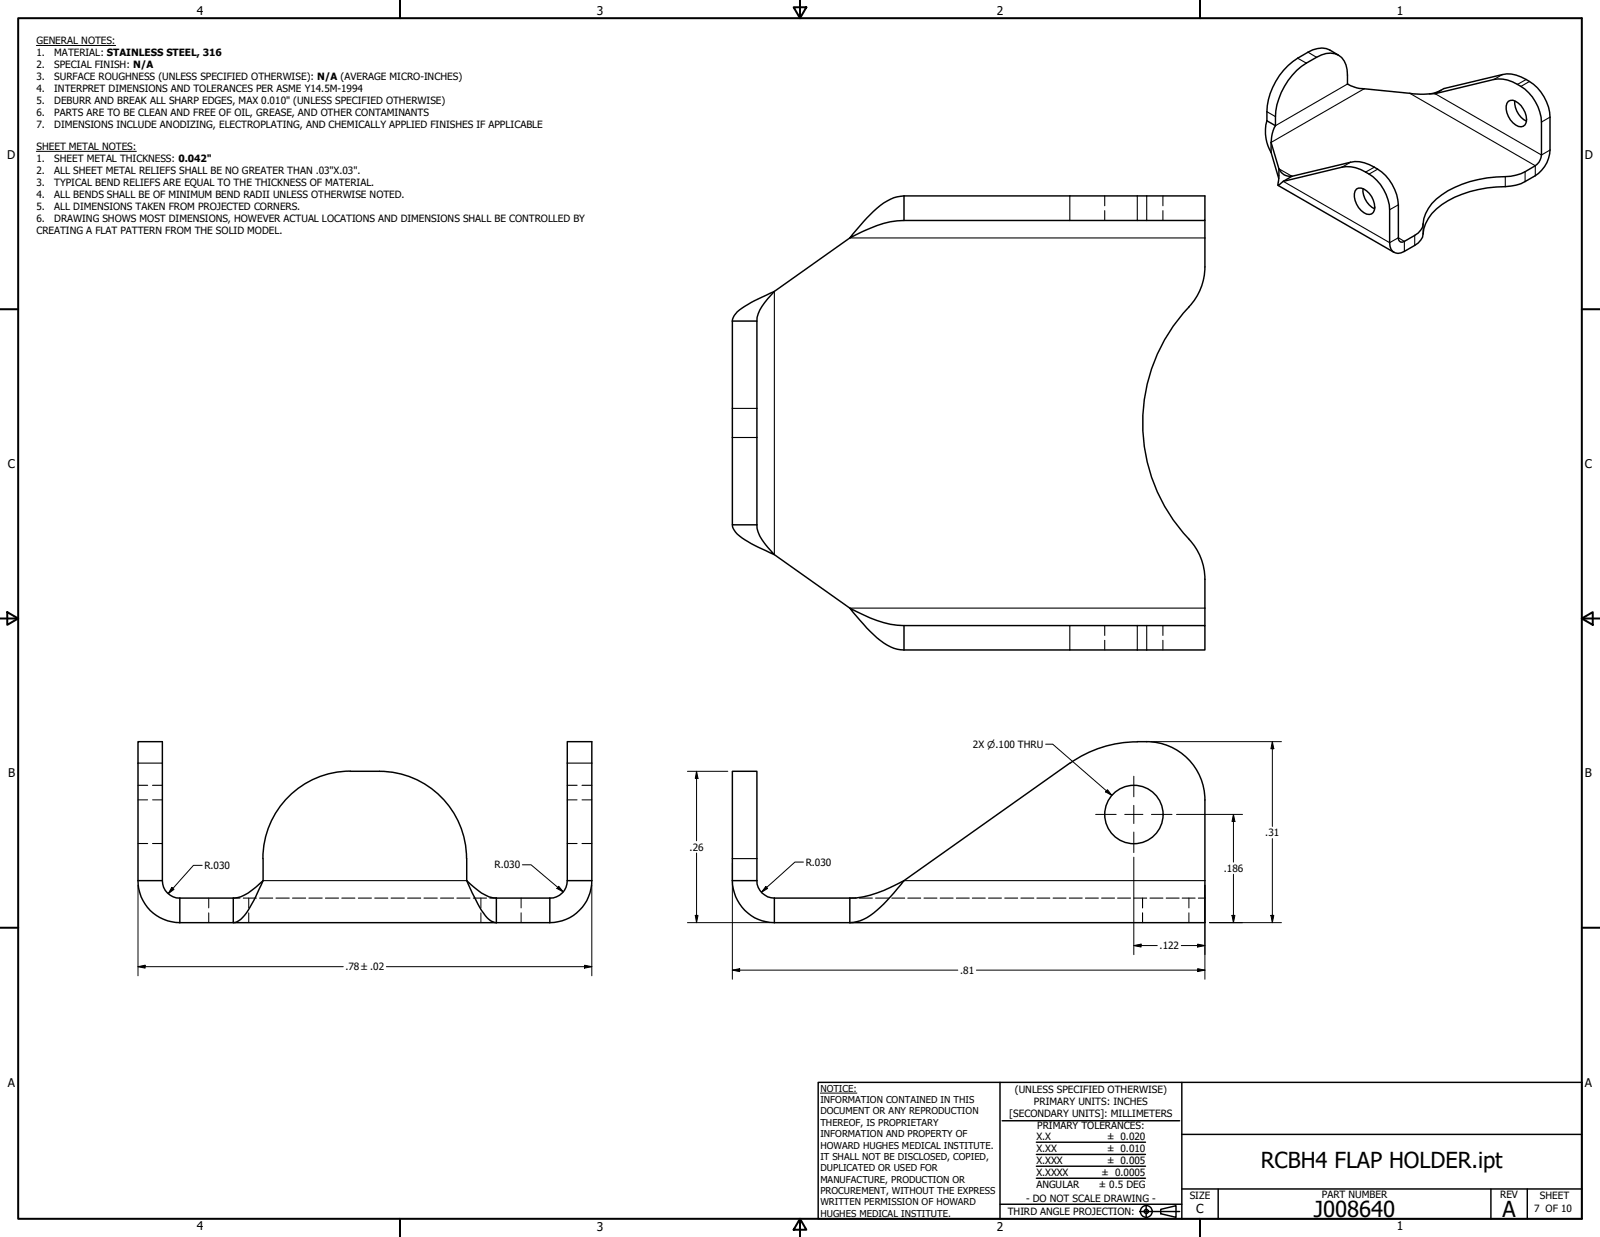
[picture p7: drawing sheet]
<svg xmlns="http://www.w3.org/2000/svg" width="559mm" height="432mm" viewBox="0 0 559 432" stroke-linecap="round" stroke-linejoin="round" font-family="sans-serif">
<!-- layer: Hidden (ANSI) -->
<g fill="none" stroke="#000" stroke-width=".38">
<path d="M385.8 68.4v3.4M385.8 73.5v3.5M406.1 68.4v3.4M406.1 73.5v3.5M385.8 218.4v3.4M406.1 218.4v3.4M385.8 223.5v3.4M406.1 223.5v3.4M48.2 274.1h3.4M53.3 274.1h3.4M198.1 274.1h3.4M203.3 274.1h3.4"/>
<path d="M48.2 294.4h3.4M53.3 294.4h3.4M198.1 294.4h3.4M203.3 294.4h3.4M81.5 313.5h2.3M85 313.5h4.5M90.7 313.5h4.5M96.4 313.5h4.6M102.2 313.5h4.5M107.9 313.5h4.6M113.7 313.5h4.5M119.4 313.5h4.6"/>
<path d="M125.2 313.5h4.5M130.9 313.5h4.5M136.6 313.5h4.6M142.4 313.5h4.5M148.1 313.5h4.6M153.9 313.5h4.5M159.6 313.5h4.5M165.3 313.5h4.6M171.1 313.5h2.3M296.8 313.5h2.2M300.2 313.5h4.5M305.8 313.5h4.5"/>
<path d="M311.5 313.5h4.5M317.1 313.5h4.5M322.7 313.5h4.5M328.4 313.5h4.5M334 313.5h4.5M339.6 313.5h4.5M345.2 313.5h4.6M350.9 313.5h4.5M356.6 313.5h4.5M362.1 313.5h4.5M367.8 313.5h4.5M373.4 313.5h4.6"/>
<path d="M379.1 313.5h4.5M384.7 313.5h4.6M390.3 313.5h4.5M396 313.5h4.5M399 313.5v3.4M399 318.6v3.5M401.6 313.5h4.5M407.3 313.5h4.5M412.9 313.5h4.5M418.5 313.5h2.3"/>
</g>
<!-- layer: Hidden Narrow (ANSI) -->
<g fill="none" stroke="#000" stroke-width=".35">
<path d="M48.2 279.2h3.4M53.3 279.2h3.4M198.1 279.2h3.4M203.3 279.2h3.4M72.9 313.5v3.4M72.9 318.6v3.5M86.9 313.5v3.4M86.9 318.6v3.5M168 313.5v3.4M168 318.6v3.5M182 313.5v3.4M182 318.6v3.5"/>
<path d="M415.2 313.5v3.4M415.2 318.6v3.5"/>
</g>
<!-- layer: Visible (ANSI) -->
<g fill="none" stroke="#000" stroke-width=".51">
<path d="M467.4 19.2a8.3 8.3 0 0 0-10.6-1 24.2 24.2 0 0 0-14.3 24M470.6 29.3a12.3 12.3 0 0 0-2-9.2 7.1 7.1 0 0 0-8.8-.1 24.3 24.3 0 0 0-14.3 23.9M470.6 29.3a12.6 12.6 0 0 0 5.8 1.7l17.2 1.8 7.6-.1M470.6 29.3l.2 .2M501.2 32.7l3.1-1.8 20.4-4.9a13.2 13.2 0 0 1 10.9 3.4 16 16 0 0 1 5.7 11.5v11.5a11.1 11.1 0 0 1-5.1 8.9 19.9 19.9 0 0 1-13.7 4 36.3 36.3 0 0 0-20.9 7.7 13.7 13.7 0 0 0-4.8 9.8l-.6 1a16.9 16.9 0 0 1-7.9 4.7 3.1 3.1 0 0 1-3-3.8v-11.5a15.9 15.9 0 0 0-15.1-15l-22 5.1M501.2 32.7l20.5-5a14.7 14.7 0 0 1 13.5 6.1 15.8 15.8 0 0 1 3.2 8.8v11.5a5 5 0 0 1-2.2 3.7 19.9 19.9 0 0 1-13.7 4 36.3 36.3 0 0 0-20.9 7.7 13.7 13.7 0 0 0-4.8 9.8l-.6 1a17.7 17.7 0 0 1-6.4 4.2 1.27 1.27 0 0 1-1.4-1.5v-11.5a16 16 0 0 0-15.2-15.1l-22 5.1M503.3 31.5l-1.9 .8-2.2 .5M526.8 35.4a2.68 2.68 0 0 1 3.5 .6 6.7 6.7 0 0 1 2.3 7.6 2.34 2.34 0 0 1-3.3 0 7.3 7.3 0 0 1-3-7.5zM529 35.2a7.6 7.6 0 0 0 4.1 7.1M442.5 42.2a14.3 14.3 0 0 0 1.4 11M442.5 42.2l3 1.7M443.9 49.7v3.5"/>
<path d="M443.9 53.2l2.7 9.1M443.9 49.7l2.8 9.2M445.5 43.9a12.5 12.5 0 0 0-1.6 5.8M446.7 58.9l-.4 5.8 1.9-1.4M446.7 58.9a4.3 4.3 0 0 0 4.5 2.6M315.7 68.4a17.9 17.9 0 0 0-11.8 6.5l-7.1 8.2a41.4 41.4 0 0 1 18.9-6.1M315.7 68.4v8.6M315.7 68.4h105.1v8.6h-105.1M420.8 77v16.1a20.6 20.6 0 0 1-5.5 14 58.9 58.9 0 0 0 0 81.1M446.3 64.7l40.6 23.4M451.2 61.5l-3 1.8M473.8 66a2.89 2.89 0 0 1 3.5 .6 6.7 6.7 0 0 1 2.3 7.6 2.34 2.34 0 0 1-3.3 0 7.3 7.3 0 0 1-3-7.5z"/>
<path d="M476.1 65.8a7.3 7.3 0 0 0 4 7.1M296.8 83.1l-26.4 18.6M255.8 112.1h8.6v71.1M255.8 112.1v71.1h8.6M270.4 101.7l-2.8 1.4a34.3 34.3 0 0 0-10.7 6.4l-.8 1.3-.3 1.3M270.4 101.7l-2.3 2.6a12.3 12.3 0 0 0-3.7 7.8M255.8 183.2a7.5 7.5 0 0 0 4.3 5.2l3.4 2 6.9 3.2-2.3-2.6a12.2 12.2 0 0 1-3.7-7.8M270.4 193.6l26.4 18.7M415.2 188.2a20.4 20.4 0 0 1 5.6 14v16.2M315.7 218.4v8.5M315.7 218.4a41.4 41.4 0 0 1-18.9-6.1l1.1 1.4a51.1 51.1 0 0 0 11.9 11.5 11.1 11.1 0 0 0 5.9 1.7M315.7 218.4h105.1v8.5h-105.1"/>
<path d="M397.2 259a40.6 40.6 0 0 0-23.5 7.4M397.2 258.9a21.1 21.1 0 0 1 20.8 10.1 20.3 20.3 0 0 1 2.8 10.2v42.9h-150.4M122.3 269.2a30.5 30.5 0 0 0-30.5 30.5M122.4 269.2a60.2 60.2 0 0 1 16.8 .8 30.5 30.5 0 0 1 23.7 29.7M373.6 266.4l-57.9 41M91.9 299.7v7.7M163 299.7v7.7M48.2 307.4a14.5 14.5 0 0 0 14.6 14.7M48.2 307.4h8.5M48.2 307.4v-48.5h8.5v48.5M56.7 307.4a6.1 6.1 0 0 0 6.1 6.1M62.8 313.5v8.6"/>
<path d="M62.8 313.5h18.7M81.5 313.5v8.6h-18.7M91.9 307.4l-1.3 2.9a34.3 34.3 0 0 1-6.5 10.6l-1.3 .9-1.3 .3h110.5M91.9 307.4l-2.6 2.4a13.2 13.2 0 0 1-7.8 3.7M163 307.4l1.3 2.9a34.3 34.3 0 0 0 6.5 10.6l1.3 .9 1.3 .3v-8.6M163 307.4l2.6 2.4a13.2 13.2 0 0 0 7.8 3.7M173.4 313.5h18.6M192 313.5v8.6M198.1 307.4v-48.5h8.6v48.5M198.1 307.4h8.6M198.1 307.4a6.1 6.1 0 0 1-6.1 6.1M206.7 307.4a14.7 14.7 0 0 1-14.7 14.7"/>
<path d="M255.8 307.4v-38.2h8.6v38.2M255.8 307.4a14.7 14.7 0 0 0 14.6 14.7M255.8 307.4h8.6M264.4 307.4a6.1 6.1 0 0 0 6 6.1M270.4 313.5v8.6M270.4 313.5h26.4M315.7 307.4a57.3 57.3 0 0 1-13 13l-2.3 1-3.6 .7v-8.6M315.7 307.4a41.4 41.4 0 0 1-18.9 6.1"/>
<circle cx="396" cy="284.3" r="10.2"/>
</g>
<!-- layer: Visible Narrow (ANSI) -->
<g fill="none" stroke="#000" stroke-width=".38">
<path d="M456.8 18.2l3 1.8M442.5 39l3 1.7M453.2 20.3l3 1.7M470.6 29.3l-25.1 14.6M476.4 31l-32.5 18.7M492.4 32.6l43.8 25.2v3.5M501.2 32.7l37.2 21.4 2.9-1.7M524.7 26l-3 1.7M533 27.7l-3 1.8M534.2 28.4l-3 1.8M446.7 58.9l4.5 2.6M471.7 56.6l-3 1.8"/>
<path d="M480 58.4l-3.1 1.7M481.1 59.1l-2.9 1.7M532.6 59.9v3.5M541.3 40.9l-2.9 1.7M373.6 68.4v8.6M397.2 68.4v8.6M400.5 68.4v8.6M448.2 63.3l37.1 21.4 3.1-1.7 2.1 1.3v3.5M488.4 71.5l-3.1 1.7M497 78.2v3.5M525.7 61.7v3.5M296.8 83.1h124"/>
<path d="M494.1 82.2v3.5M270.4 101.7v91.9M255.8 142.6h8.6M255.8 152.7h8.6M296.8 212.3h124M373.6 218.4v8.5M397.2 218.4v8.5M400.5 218.4v8.5M48.2 266.4h8.5M198.1 266.4h8.6M255.8 299.7h8.6M91.9 307.4h71.1"/>
<path d="M315.7 307.4h105.1"/>
</g>
<!-- layer: Border (ANSI) -->
<g fill="none" stroke="#000" stroke-width=".7">
<path d="M6.3 6.3h546.1v419.1h-546.1zM139.7 0v6.3M277.2 2.5h4.4l-2.2 3.8zM279.4 0v6.3M419.1 0v6.3M0 107.9h6.3M552.4 107.9h6.4M0 215.9h6.3M2.5 213.7l3.8 2.2-3.8 2.2zM552.4 215.9l3.9-2.2v4.4zM552.4 215.9h6.4M0 323.8h6.3"/>
<path d="M552.4 323.8h6.4M139.7 425.4v6.4M279.4 425.4l2.2 3.9h-4.4zM279.4 425.4v6.4M419.1 425.4v6.4"/>
</g>
<!-- layer: Title (ANSI) -->
<g fill="none" stroke="#000" stroke-width=".51">
<path d="M285.8 377.8h266.6v47.6h-266.6zM349.2 377.8v47.6M412.7 377.8v47.6M350 391.2h62M361.9 398.7h38.1M412.7 396h139.7M361.9 411.3h38.1M361.9 407.1h38.1M361.9 403h38.1M412.7 415h139.7M425.4 415v10.4M520.7 415v10.4"/>
<path d="M533.4 415v10.4M349.2 420.4h63.5M398 422.9h14M400.3 420.6v4.6M405.4 422.1l5.3-1.2v4l-5.3-1.2z"/>
<circle cx="400.3" cy="422.9" r="2.06"/>
<circle cx="400.3" cy="422.9" r=".73"/>
</g>
<path d="M286.5 381.6h12.8" fill="none" stroke="#000" stroke-width=".35"/>
<!-- layer: Symbol (ANSI) -->
<path d="M12.7 15.9h27.7M12.7 52.8h34.9M365.2 259.8h2.5l20.6 17.8M386.8 275.7l1.5 1.9-2.2-1.2z" fill="none" stroke="#000" stroke-width=".35"/>
<!-- layer: Dimension (ANSI) -->
<g fill="none" stroke="#000" stroke-width=".35">
<path d="M402.1 258.9h45.4M444.4 258.9l.5 2.5h-1zM444.4 258.9v29.6M240.1 269.2h14.1M243.3 269.2l.5 2.5h-1zM243.3 269.2v24.3M243.3 297.8v24.3M396 299.2v34M410.9 284.3h23.1M430.8 284.3l.5 2.5h-1zM430.8 284.3v16.6M444.4 292.7v29.4"/>
<path d="M48.2 309v31.6M60 309.8l.8 .7-2.1 1.5zM70.6 302.1h-3l-8.9 9.9M182.4 301.9h3.1l11.2 9.4M195.1 309.4l1.6 1.9-2.2-1.2zM206.7 309v31.6M242.8 319.5h1l-.5 2.6zM255.8 301.3v40.5M267.5 309.4l.6 .7-2.2 1.4zM280.6 300.9h-3l-11.7 10.6M420.8 309v32.8M430.3 319.5h1l-.5 2.6z"/>
<path d="M430.8 305.2v16.9M443.9 319.5h1l-.5 2.6zM48.2 337.4l2.5-.5v1zM48.2 337.4h71.7M134.9 337.4h71.8M204.2 336.9l2.5 .5-2.5 .5zM240.1 322.1h28.8M255.8 338.6l2.5-.5v1.1zM255.8 338.6h78.7M341 338.6h79.8M396 330.1l2.5-.5v1zM396 330.1h8.2"/>
<path d="M412.6 330.1h8.2M418.3 338.1l2.5 .5-2.5 .6zM418.3 329.6l2.5 .5-2.5 .5zM422.4 322.1h25.1"/>
</g>
<g fill="#000">
<path d="M243.3 269.2l.5 2.5h-1z" fill-rule="evenodd"/>
<path d="M444.4 258.9l.5 2.5h-1z" fill-rule="evenodd"/>
<path d="M430.8 284.3l.5 2.5h-1z" fill-rule="evenodd"/>
<path d="M60 309.8l.8 .7-2.1 1.5z" fill-rule="evenodd"/>
<path d="M195.1 309.4l1.6 1.9-2.2-1.2z" fill-rule="evenodd"/>
<path d="M242.8 319.5h1l-.5 2.6z" fill-rule="evenodd"/>
<path d="M267.5 309.4l.6 .7-2.2 1.4z" fill-rule="evenodd"/>
<path d="M430.3 319.5h1l-.5 2.6z" fill-rule="evenodd"/>
<path d="M443.9 319.5h1l-.5 2.6z" fill-rule="evenodd"/>
<path d="M48.2 337.4l2.5-.5v1z" fill-rule="evenodd"/>
<path d="M204.2 336.9l2.5 .5-2.5 .5z" fill-rule="evenodd"/>
<path d="M255.8 338.6l2.5-.5v1.1z" fill-rule="evenodd"/>
<path d="M396 330.1l2.5-.5v1z" fill-rule="evenodd"/>
<path d="M418.3 338.1l2.5 .5-2.5 .6z" fill-rule="evenodd"/>
<path d="M418.3 329.6l2.5 .5-2.5 .5z" fill-rule="evenodd"/>
</g>
<!-- layer: Center Mark (ANSI) -->
<path d="M396 271v7.1M382.7 284.3h7.1M392.8 284.3h6.4M396 281.1v6.4M396 290.4v7.2M402.1 284.3h7.2" fill="none" stroke="#000" stroke-width=".35"/>
<!-- layer: Symbol (ANSI) -->
<path d="M386.8 275.7l1.5 1.9-2.2-1.2z" fill-rule="evenodd" fill="#000"/>
<g font-size="7.7">
<text x="440.4" y="407.6">RCBH4 FLAP HOLDER.ipt</text>
<text x="458.9" y="424.8">J008640</text>
<text x="524.7" y="424.7">A</text>
</g>
<text font-size="4.3" x="417.8" y="423.5">C</text>
<g font-size="4.2">
<text x="68.7" y="5.3">4</text>
<text x="208.4" y="5.3">3</text>
<text x="348.1" y="5.3">2</text>
<text x="487.8" y="5.3">1</text>
<text x="2.5" y="55.5">D</text>
<text x="553.5" y="55.5">D</text>
<text x="2.8" y="163.4">C</text>
<text x="553.5" y="163.4">C</text>
<text x="2.9" y="271.4">B</text>
<text x="553.5" y="271.4">B</text>
<text x="2.8" y="379.3">A</text>
<text x="553.5" y="379.3">A</text>
<text x="68.7" y="429.5">4</text>
<text x="208.4" y="429.6">3</text>
<text x="348.1" y="429.6">2</text>
<text x="487.8" y="429.5">1</text>
</g>
<g font-size="3.5">
<text x="12.7" y="15.3">GENERAL NOTES:</text>
<text x="12.7" y="19.5">1.</text>
<text x="12.7" y="23.7">2.</text>
<text x="18.9" y="19.5">MATERIAL: STAINLESS STEEL, 316</text>
<text x="18.9" y="23.7">SPECIAL FINISH: N/A</text>
<text x="12.7" y="27.8">3.</text>
<text x="18.9" y="27.8">SURFACE ROUGHNESS (UNLESS SPECIFIED OTHERWISE): N/A (AVERAGE MICRO-INCHES)</text>
<text x="12.7" y="32">4.</text>
<text x="18.9" y="32">INTERPRET DIMENSIONS AND TOLERANCES PER ASME Y14.5M-1994</text>
<text x="12.7" y="36.2">5.</text>
<text x="12.7" y="40.4">6.</text>
<text x="18.9" y="36.2">DEBURR AND BREAK ALL SHARP EDGES, MAX 0.010&quot; (UNLESS SPECIFIED OTHERWISE)</text>
<text x="18.9" y="40.4">PARTS ARE TO BE CLEAN AND FREE OF OIL, GREASE, AND OTHER CONTAMINANTS</text>
<text x="12.7" y="44.6">7.</text>
<text x="18.9" y="44.6">DIMENSIONS INCLUDE ANODIZING, ELECTROPLATING, AND CHEMICALLY APPLIED FINISHES IF APPLICABLE</text>
<text x="12.7" y="52.3">SHEET METAL NOTES:</text>
<text x="12.7" y="56.5">1.</text>
<text x="18.9" y="56.5">SHEET METAL THICKNESS: 0.042&quot;</text>
<text x="12.7" y="60.6">2.</text>
<text x="12.7" y="64.8">3.</text>
<text x="18.9" y="60.6">ALL SHEET METAL RELIEFS SHALL BE NO GREATER THAN .03&quot;X.03&quot;.</text>
<text x="18.9" y="64.8">TYPICAL BEND RELIEFS ARE EQUAL TO THE THICKNESS OF MATERIAL.</text>
<text x="12.7" y="69">4.</text>
<text x="18.9" y="69">ALL BENDS SHALL BE OF MINIMUM BEND RADII UNLESS OTHERWISE NOTED.</text>
<text x="12.7" y="73.2">5.</text>
<text x="12.7" y="77.3">6.</text>
<text x="18.9" y="73.2">ALL DIMENSIONS TAKEN FROM PROJECTED CORNERS.</text>
<text x="18.9" y="77.3">DRAWING SHOWS MOST DIMENSIONS, HOWEVER ACTUAL LOCATIONS AND DIMENSIONS SHALL BE CONTROLLED BY</text>
<text x="12.7" y="81.5">CREATING A FLAT PATTERN FROM THE SOLID MODEL.</text>
<text x="339.8" y="261">2X ⌀.100 THRU</text>
<text x="441.9" y="291.9">.31</text>
<text x="240.9" y="296.9">.26</text>
<text x="71.4" y="303.3">R.030</text>
<text x="172.7" y="303.1">R.030</text>
<text x="281.4" y="302.2">R.030</text>
<text x="427.4" y="304.3">.186</text>
<text x="405" y="331.3">.122</text>
<text x="120.7" y="338.7">.78 ±.02</text>
<text x="335.3" y="339.9">.81</text>
<text x="354.5" y="381.6">(UNLESS SPECIFIED OTHERWISE)</text>
<text x="352.5" y="390">[SECONDARY UNITS]: MILLIMETERS</text>
<text x="361.1" y="385.8">PRIMARY UNITS: INCHES</text>
<text x="362.3" y="394.1">PRIMARY TOLERANCES:</text>
<text x="361.9" y="397.9">X.X</text>
<text x="386.7" y="398">± 0.020</text>
<text x="361.9" y="402.1">X.XX</text>
<text x="361.9" y="406.3">X.XXX</text>
<text x="386.7" y="402.1">± 0.010</text>
<text x="386.7" y="406.3">± 0.005</text>
<text x="361.9" y="410.5">X.XXXX</text>
<text x="384.7" y="410.5">± 0.0005</text>
<text x="358.4" y="419.7">- DO NOT SCALE DRAWING -</text>
<text x="361.9" y="414.6">ANGULAR</text>
<text x="383.8" y="414.7">± 0.5 DEG</text>
<text x="415.5" y="418.4">SIZE</text>
<text x="461.6" y="418.3">PART NUMBER</text>
<text x="523.9" y="418.3">REV</text>
<text x="537.8" y="418.4">SHEET</text>
<text x="352" y="424.2">THIRD ANGLE PROJECTION:</text>
<text x="535.7" y="423.2">7 OF 10</text>
</g>
<g font-size="3.3">
<text x="286.5" y="381.1">NOTICE:</text>
<text x="286.5" y="385">INFORMATION CONTAINED IN THIS</text>
<text x="286.5" y="389">DOCUMENT OR ANY REPRODUCTION</text>
<text x="286.5" y="392.9">THEREOF, IS PROPRIETARY</text>
<text x="286.5" y="396.9">INFORMATION AND PROPERTY OF</text>
<text x="286.5" y="400.9">HOWARD HUGHES MEDICAL INSTITUTE.</text>
<text x="286.5" y="404.9">IT SHALL NOT BE DISCLOSED, COPIED,</text>
<text x="286.5" y="408.9">DUPLICATED OR USED FOR</text>
<text x="286.5" y="412.8">MANUFACTURE, PRODUCTION OR</text>
<text x="286.5" y="416.8">PROCUREMENT, WITHOUT THE EXPRESS</text>
<text x="286.5" y="420.8">WRITTEN PERMISSION OF HOWARD</text>
<text x="286.5" y="424.8">HUGHES MEDICAL INSTITUTE.</text>
</g>
</svg>
